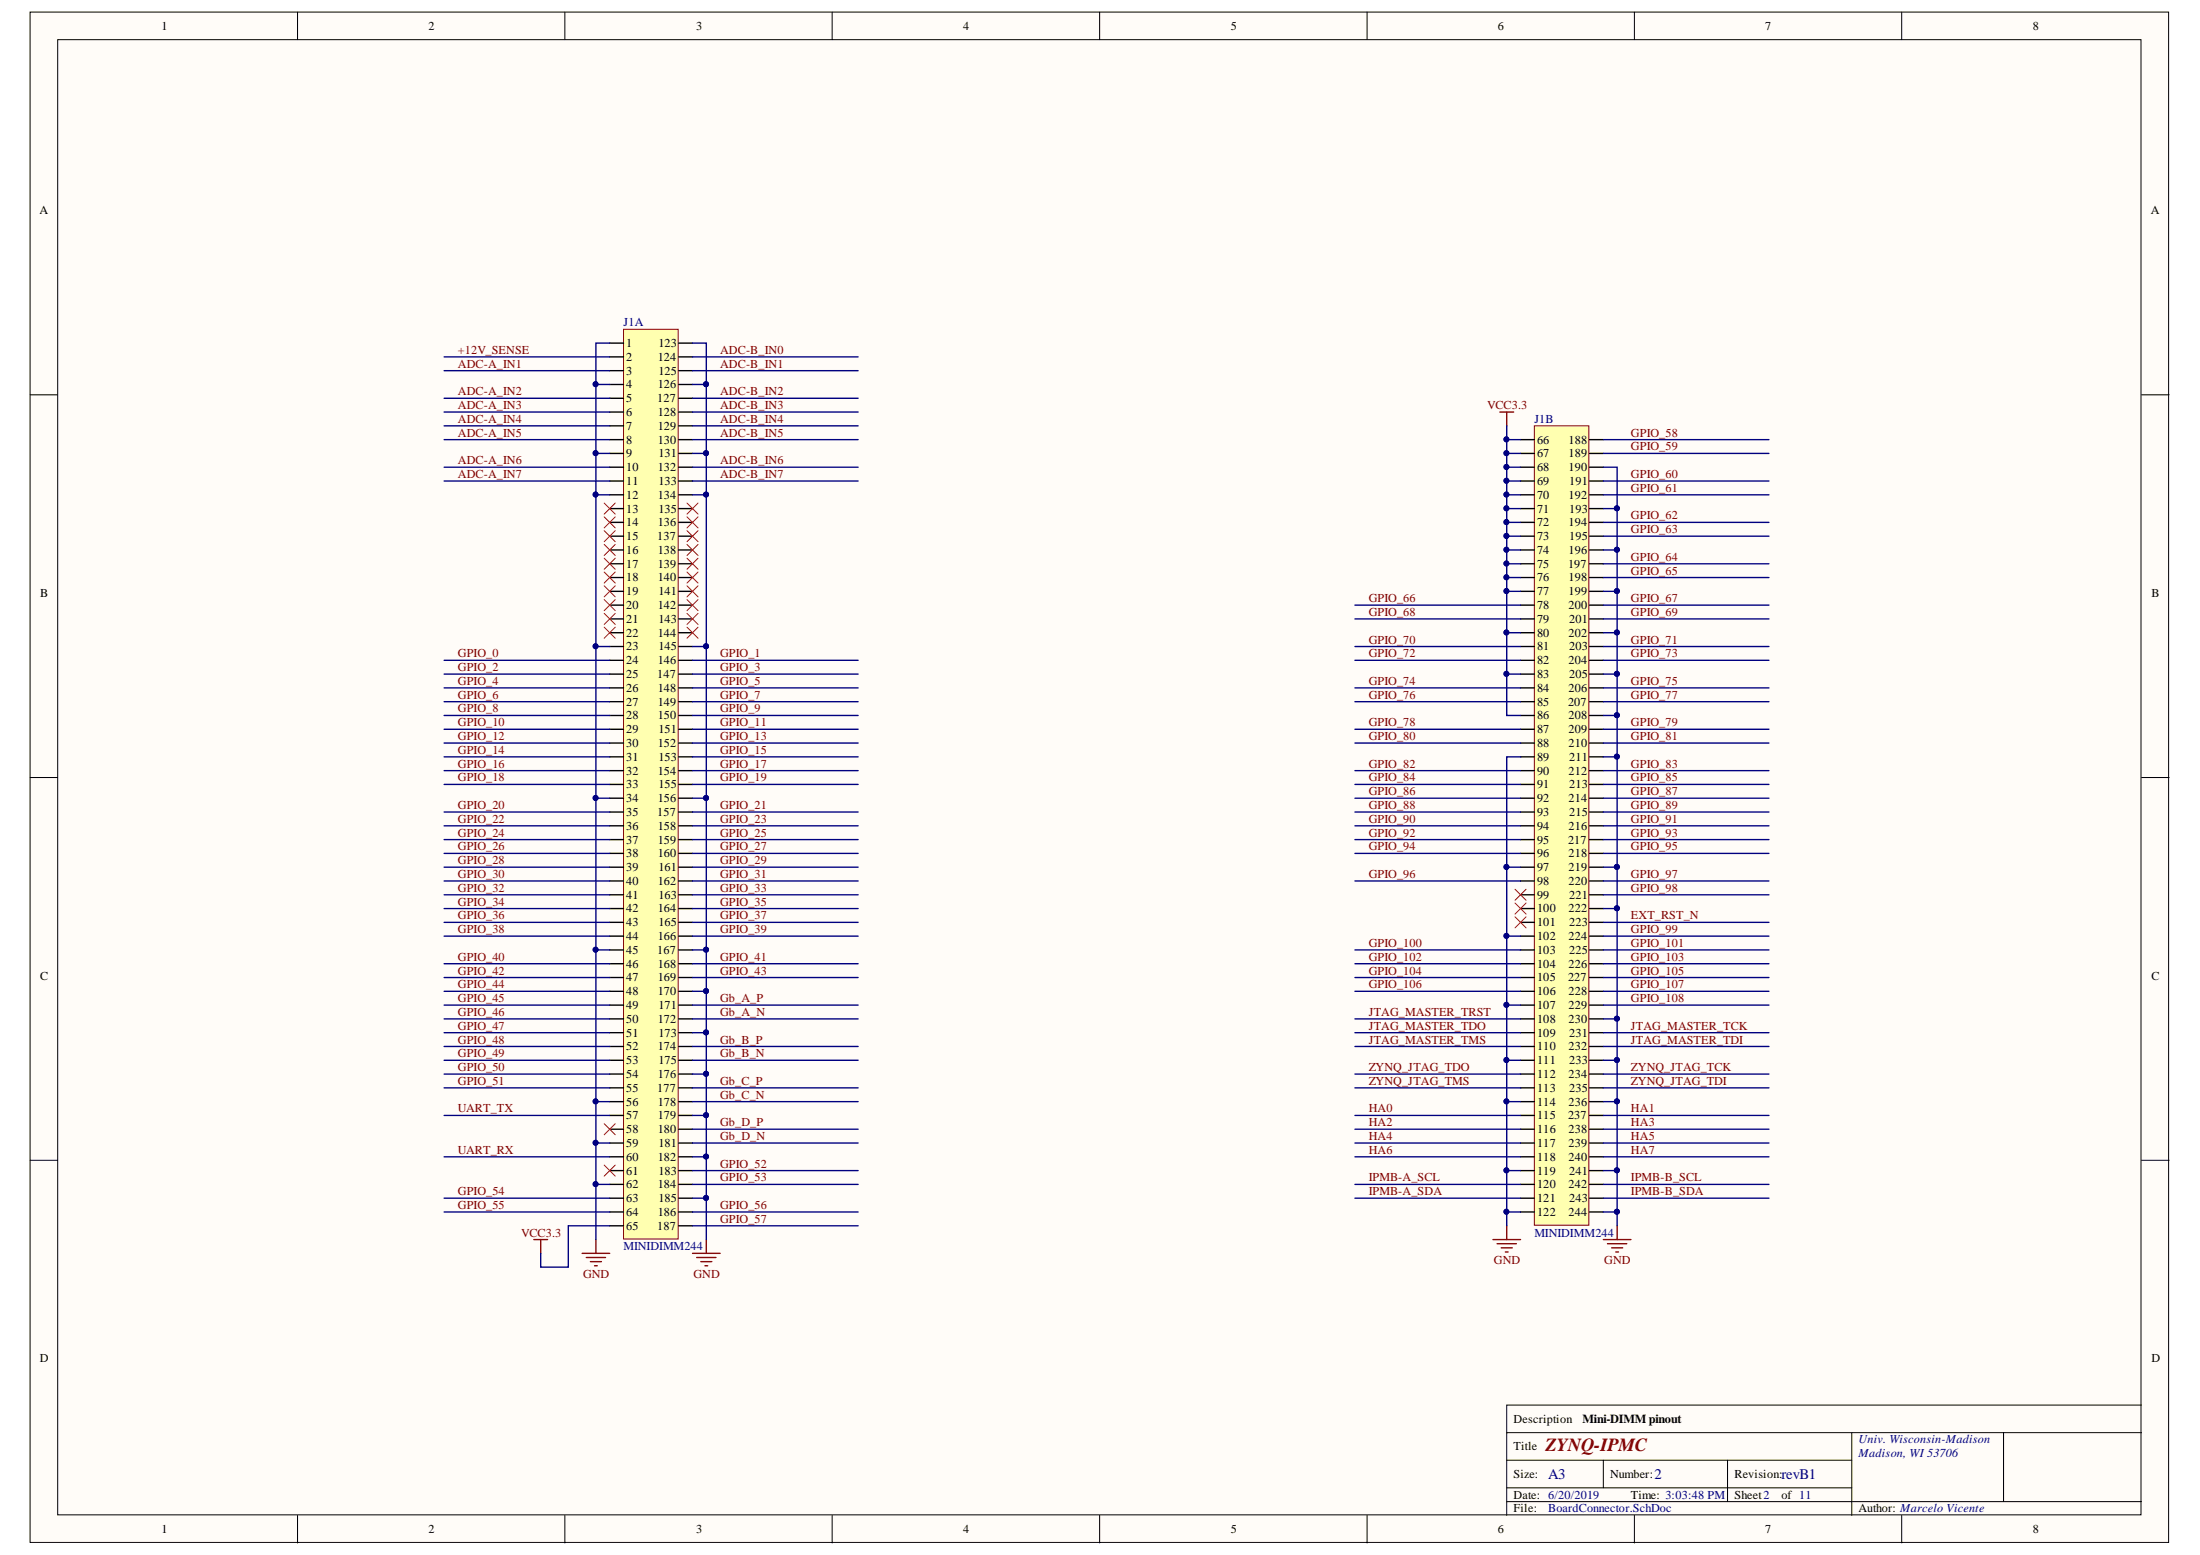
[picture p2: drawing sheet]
<svg xmlns="http://www.w3.org/2000/svg" width="297mm" height="210mm" viewBox="0 0 297 210" stroke-linecap="round" stroke-linejoin="round" font-family="sans-serif">
<g fill="#fffcf8" stroke="#000" stroke-width=".14">
<path d="M4.1 1.6h288.7v206.6h-288.7z"/>
<path d="M7.8 5.4h281.3v199.1h-281.3z"/>
</g>
<g fill="none" stroke="#000" stroke-width=".14">
<path d="M40.2 1.6v3.8M76.3 1.6v3.8M112.4 1.6v3.8M148.5 1.6v3.8M184.6 1.6v3.8M220.7 1.6v3.8M256.8 1.6v3.8M4.1 53.3h3.7M289.1 53.3h3.8M4.1 105h3.7M289.1 105h3.8M4.1 156.6h3.7"/>
<path d="M289.1 156.6h3.8M203.4 197.1h46.6M216.5 197.1v3.7M233.2 197.1v5.6M250 193.4v11.2M270.5 193.4h-67.1v11.2M289.1 193.4h-18.6v9.3M289.1 189.7h-85.7v3.7M40.2 204.6v3.7M76.3 204.6v3.7M112.4 204.6v3.7M148.5 204.6v3.7"/>
<path d="M184.6 204.6v3.7M203.4 202.7h85.7M203.4 200.8h46.6M220.7 204.6v3.7M256.8 204.6v3.7"/>
</g>
<path d="M84.2 44.5h7.4v122.7h-7.4z" fill="#ffffb0" stroke="#800000" stroke-width=".14"/>
<g fill="none" stroke="#000" stroke-width=".19">
<path d="M82.3 46.3h1.9M82.3 48.2h1.9M82.3 50h1.9M82.3 51.9h1.9M82.3 53.8h1.9M82.3 55.6h1.9M82.3 57.5h1.9M82.3 59.3h1.9M91.6 46.3h1.9M91.6 48.2h1.9M91.6 50h1.9M91.6 51.9h1.9"/>
<path d="M91.6 53.8h1.9M91.6 55.6h1.9M91.6 57.5h1.9M91.6 59.3h1.9M82.3 61.2h1.9M82.3 63.1h1.9M82.3 64.9h1.9M82.3 66.8h1.9M82.3 68.7h1.9M82.3 70.5h1.9M82.3 72.4h1.9M82.3 74.2h1.9"/>
<path d="M82.3 76.1h1.9M82.3 78h1.9M82.3 79.8h1.9M91.6 61.2h1.9M91.6 63.1h1.9M91.6 64.9h1.9M91.6 66.8h1.9M91.6 68.7h1.9M91.6 70.5h1.9M91.6 72.4h1.9M91.6 74.2h1.9M91.6 76.1h1.9"/>
<path d="M91.6 78h1.9M91.6 79.8h1.9M82.3 81.7h1.9M82.3 83.5h1.9M82.3 85.4h1.9M82.3 87.3h1.9M82.3 89.1h1.9M82.3 91h1.9M82.3 92.9h1.9M82.3 94.7h1.9M82.3 96.6h1.9M82.3 98.4h1.9"/>
<path d="M91.6 81.7h1.9M91.6 83.5h1.9M91.6 85.4h1.9M91.6 87.3h1.9M91.6 89.1h1.9M91.6 91h1.9M91.6 92.9h1.9M91.6 94.7h1.9M91.6 96.6h1.9M91.6 98.4h1.9M82.3 100.3h1.9M82.3 102.2h1.9"/>
<path d="M82.3 104h1.9M82.3 105.9h1.9M82.3 107.7h1.9M82.3 109.6h1.9M82.3 111.5h1.9M82.3 113.3h1.9M82.3 115.2h1.9M82.3 117.1h1.9M82.3 118.9h1.9M91.6 100.3h1.9M91.6 102.2h1.9M91.6 104h1.9"/>
<path d="M91.6 105.9h1.9M91.6 107.7h1.9M91.6 109.6h1.9M91.6 111.5h1.9M91.6 113.3h1.9M91.6 115.2h1.9M91.6 117.1h1.9M91.6 118.9h1.9M82.3 120.8h1.9M82.3 122.6h1.9M82.3 124.5h1.9M82.3 126.4h1.9"/>
<path d="M82.3 128.2h1.9M82.3 130.1h1.9M82.3 132h1.9M82.3 133.8h1.9M82.3 135.7h1.9M82.3 137.5h1.9M82.3 139.4h1.9M91.6 120.8h1.9M91.6 122.6h1.9M91.6 124.5h1.9M91.6 126.4h1.9M91.6 128.2h1.9"/>
<path d="M91.6 130.1h1.9M91.6 132h1.9M91.6 133.8h1.9M91.6 135.7h1.9M91.6 137.5h1.9M91.6 139.4h1.9M82.3 141.3h1.9M82.3 143.1h1.9M82.3 145h1.9M82.3 146.8h1.9M82.3 148.7h1.9M82.3 150.6h1.9"/>
<path d="M82.3 152.4h1.9M82.3 154.3h1.9M82.3 156.2h1.9M82.3 158h1.9M82.3 159.9h1.9M91.6 141.3h1.9M91.6 143.1h1.9M91.6 145h1.9M91.6 146.8h1.9M91.6 148.7h1.9M91.6 150.6h1.9M91.6 152.4h1.9"/>
<path d="M91.6 154.3h1.9M91.6 156.2h1.9M91.6 158h1.9M91.6 159.9h1.9M82.3 161.7h1.9M82.3 163.6h1.9M82.3 165.5h1.9M91.6 161.7h1.9M91.6 163.6h1.9M91.6 165.5h1.9"/>
</g>
<path d="M207.2 57.5h7.3v107.9h-7.3z" fill="#ffffb0" stroke="#800000" stroke-width=".14"/>
<g fill="none" stroke="#000" stroke-width=".19">
<path d="M205.3 59.3h1.9M214.6 59.3h1.9M205.3 61.2h1.9M205.3 63.1h1.9M205.3 64.9h1.9M205.3 66.8h1.9M205.3 68.7h1.9M205.3 70.5h1.9M205.3 72.4h1.9M205.3 74.2h1.9M205.3 76.1h1.9M205.3 78h1.9"/>
<path d="M205.3 79.8h1.9M214.6 61.2h1.9M214.6 63.1h1.9M214.6 64.9h1.9M214.6 66.8h1.9M214.6 68.7h1.9M214.6 70.5h1.9M214.6 72.4h1.9M214.6 74.2h1.9M214.6 76.1h1.9M214.6 78h1.9M214.6 79.8h1.9"/>
<path d="M205.3 81.7h1.9M205.3 83.5h1.9M205.3 85.4h1.9M205.3 87.3h1.9M205.3 89.1h1.9M205.3 91h1.9M205.3 92.9h1.9M205.3 94.7h1.9M205.3 96.6h1.9M205.3 98.4h1.9M214.6 81.7h1.9M214.6 83.5h1.9"/>
<path d="M214.6 85.4h1.9M214.6 87.3h1.9M214.6 89.1h1.9M214.6 91h1.9M214.6 92.9h1.9M214.6 94.7h1.9M214.6 96.6h1.9M214.6 98.4h1.9M205.3 100.3h1.9M205.3 102.2h1.9M205.3 104h1.9M205.3 105.9h1.9"/>
<path d="M205.3 107.7h1.9M205.3 109.6h1.9M205.3 111.5h1.9M205.3 113.3h1.9M205.3 115.2h1.9M205.3 117.1h1.9M205.3 118.9h1.9M214.6 100.3h1.9M214.6 102.2h1.9M214.6 104h1.9M214.6 105.9h1.9M214.6 107.7h1.9"/>
<path d="M214.6 109.6h1.9M214.6 111.5h1.9M214.6 113.3h1.9M214.6 115.2h1.9M214.6 117.1h1.9M214.6 118.9h1.9M205.3 120.8h1.9M205.3 122.6h1.9M205.3 124.5h1.9M205.3 126.4h1.9M205.3 128.2h1.9M205.3 130.1h1.9"/>
<path d="M205.3 132h1.9M205.3 133.8h1.9M205.3 135.7h1.9M205.3 137.5h1.9M205.3 139.4h1.9M214.6 120.8h1.9M214.6 122.6h1.9M214.6 124.5h1.9M214.6 126.4h1.9M214.6 128.2h1.9M214.6 130.1h1.9M214.6 132h1.9"/>
<path d="M214.6 133.8h1.9M214.6 135.7h1.9M214.6 137.5h1.9M214.6 139.4h1.9M205.3 141.3h1.9M205.3 143.1h1.9M205.3 145h1.9M205.3 146.8h1.9M205.3 148.7h1.9M205.3 150.6h1.9M205.3 152.4h1.9M205.3 154.3h1.9"/>
<path d="M205.3 156.2h1.9M205.3 158h1.9M205.3 159.9h1.9M214.6 141.3h1.9M214.6 143.1h1.9M214.6 145h1.9M214.6 146.8h1.9M214.6 148.7h1.9M214.6 150.6h1.9M214.6 152.4h1.9M214.6 154.3h1.9M214.6 156.2h1.9"/>
<path d="M214.6 158h1.9M214.6 159.9h1.9M205.3 161.7h1.9M205.3 163.6h1.9M214.6 161.7h1.9M214.6 163.6h1.9"/>
</g>
<g fill="none" stroke="#800000" stroke-width=".19">
<path d="M202.5 55.6h1.9M203.4 55.6v1.9M72.1 167.3h1.8M73 167.3v1.9M78.6 169.2h3.7M79.2 169.7h2.6M79.7 170.3h1.5M80.3 170.9h.3M80.5 167.3v1.9M93.5 169.2h3.7M94.1 169.7h2.6M94.6 170.3h1.5"/>
<path d="M95.2 170.9h.4M95.4 167.3v1.9M201.6 167.3h3.7M202.1 167.9h2.6M202.7 168.4h1.5M203.2 169h.4M203.4 165.5v1.8M216.5 167.3h3.7M217 167.9h2.6M217.6 168.4h1.5M218.2 169h.3M218.3 165.5v1.8"/>
</g>
<g fill="none" stroke="#f00" stroke-width=".14">
<path d="M81.6 79.1l1.5 1.5M81.6 77.2l1.5 1.5M81.6 75.4l1.5 1.4M81.6 73.5l1.5 1.5M81.6 71.6l1.5 1.5M81.6 69.8l1.5 1.5M81.6 67.9l1.5 1.5M83.1 79.1l-1.5 1.5M83.1 77.2l-1.5 1.5M83.1 75.4l-1.5 1.4M83.1 73.5l-1.5 1.5M83.1 71.6l-1.5 1.5"/>
<path d="M83.1 69.8l-1.5 1.5M83.1 67.9l-1.5 1.5M92.8 67.9l1.4 1.5M92.8 69.8l1.4 1.5M92.8 71.6l1.4 1.5M92.8 73.5l1.4 1.5M92.8 75.4l1.4 1.4M92.8 77.2l1.4 1.5M92.8 79.1l1.4 1.5M94.2 73.5l-1.4 1.5M94.2 71.6l-1.4 1.5M94.2 69.8l-1.4 1.5"/>
<path d="M94.2 67.9l-1.4 1.5M94.2 75.4l-1.4 1.4M94.2 77.2l-1.4 1.5M94.2 79.1l-1.4 1.5M81.6 84.7l1.5 1.5M81.6 82.8l1.5 1.5M81.6 80.9l1.5 1.5M83.1 84.7l-1.5 1.5M83.1 82.8l-1.5 1.5M83.1 80.9l-1.5 1.5M92.8 80.9l1.4 1.5M92.8 82.8l1.4 1.5"/>
<path d="M92.8 84.7l1.4 1.5M94.2 80.9l-1.4 1.5M94.2 82.8l-1.4 1.5M94.2 84.7l-1.4 1.5M204.6 123.8l1.4 1.4M204.6 121.9l1.4 1.5M204.6 120l1.4 1.5M206 123.8l-1.4 1.4M206 121.9l-1.4 1.5M206 120l-1.4 1.5M81.6 157.3l1.5 1.5M81.6 151.7l1.5 1.5"/>
<path d="M83.1 157.3l-1.5 1.5M83.1 151.7l-1.5 1.5"/>
</g>
<g fill="none" stroke="#000080" stroke-width=".19">
<path d="M60 59.3h22.3M60 48.2h22.3M60 50h22.3M60 53.8h22.3M60 55.6h22.3M60 57.5h22.3M80.5 51.9h1.8M82.3 46.3h-1.8v121M93.5 46.3h1.9v121M93.5 59.3h22.4M93.5 48.2h22.4M93.5 50h22.4"/>
<path d="M93.5 53.8h22.4M93.5 55.6h22.4M93.5 57.5h22.4M93.5 51.9h1.9M203.4 57.5v22.3h1.9M203.4 59.3h1.9M216.5 59.3h22.3M60 64.9h22.3M60 63.1h22.3M80.5 66.8h1.8M80.5 61.2h1.8M93.5 66.8h1.9"/>
<path d="M93.5 64.9h22.4M93.5 61.2h1.9M93.5 63.1h22.4M203.4 79.8v5.6h1.9M203.4 66.8h1.9M203.4 68.7h1.9M203.4 74.2h1.9M203.4 78h1.9M203.4 76.1h1.9M203.4 72.4h1.9M203.4 70.5h1.9M203.4 64.9h1.9"/>
<path d="M203.4 61.2h1.9M203.4 63.1h1.9M216.5 63.1h1.8v102.4M216.5 66.8h22.3M216.5 68.7h1.8M216.5 74.2h1.8M216.5 79.8h1.8M216.5 78h22.3M216.5 76.1h22.3M216.5 72.4h22.3M216.5 70.5h22.3M216.5 64.9h22.3"/>
<path d="M216.5 61.2h22.3M60 91h22.3M60 96.6h22.3M60 98.4h22.3M60 94.7h22.3M60 92.9h22.3M60 89.1h22.3M80.5 87.3h1.8M93.5 87.3h1.9M93.5 91h22.4M93.5 96.6h22.4M93.5 98.4h22.4"/>
<path d="M93.5 94.7h22.4M93.5 92.9h22.4M93.5 89.1h22.4M182.9 87.3h22.4M182.9 98.4h22.4M182.9 94.7h22.4M182.9 92.9h22.4M182.9 89.1h22.4M182.9 83.5h22.4M182.9 81.7h22.4M203.4 85.4v5.6h1.9M203.4 91v5.6h1.9"/>
<path d="M216.5 87.3h22.3M216.5 85.4h1.8M216.5 91h1.8M216.5 96.6h1.8M216.5 98.4h22.3M216.5 94.7h22.3M216.5 92.9h22.3M216.5 89.1h22.3M216.5 83.5h22.3M216.5 81.7h22.3M60 117.1h22.3M60 102.2h22.3"/>
<path d="M60 118.9h22.3M60 115.2h22.3M60 113.3h22.3M60 111.5h22.3M60 109.6h22.3M60 105.9h22.3M60 104h22.3M60 100.3h22.3M80.5 107.7h1.8M93.5 107.7h1.9M93.5 117.1h22.4M93.5 102.2h22.4"/>
<path d="M93.5 118.9h22.4M93.5 115.2h22.4M93.5 113.3h22.4M93.5 111.5h22.4M93.5 109.6h22.4M93.5 105.9h22.4M93.5 104h22.4M93.5 100.3h22.4M182.9 107.7h22.4M182.9 118.9h22.4M182.9 115.2h22.4M182.9 113.3h22.4"/>
<path d="M182.9 111.5h22.4M182.9 109.6h22.4M182.9 105.9h22.4M182.9 104h22.4M182.9 100.3h22.4M203.4 117.1h1.9M205.3 102.2h-1.9v63.3M216.5 107.7h22.3M216.5 117.1h1.8M216.5 102.2h1.8M216.5 118.9h22.3M216.5 115.2h22.3"/>
<path d="M216.5 113.3h22.3M216.5 111.5h22.3M216.5 109.6h22.3M216.5 105.9h22.3M216.5 104h22.3M216.5 100.3h22.3M60 126.4h22.3M60 135.7h22.3M60 133.8h22.3M60 139.4h22.3M60 122.6h22.3M60 137.5h22.3"/>
<path d="M60 132h22.3M60 130.1h22.3M60 124.5h22.3M60 120.8h22.3M80.5 128.2h1.8M93.5 128.2h1.9M93.5 126.4h22.4M93.5 135.7h22.4M93.5 133.8h1.9M93.5 139.4h1.9M93.5 122.6h22.4M93.5 137.5h22.4"/>
<path d="M93.5 132h22.4M93.5 130.1h22.4M93.5 124.5h22.4M93.5 120.8h22.4M182.9 128.2h22.4M182.9 133.8h22.4M182.9 139.4h22.4M182.9 137.5h22.4M182.9 132h22.4M182.9 130.1h22.4M203.4 126.4h1.9M203.4 135.7h1.9"/>
<path d="M216.5 128.2h22.3M216.5 126.4h22.3M216.5 135.7h22.3M216.5 133.8h22.3M216.5 139.4h22.3M216.5 122.6h1.8M216.5 137.5h1.8M216.5 132h22.3M216.5 130.1h22.3M216.5 124.5h22.3M216.5 120.8h22.3M60 143.1h22.3"/>
<path d="M60 145h22.3M60 150.6h22.3M60 156.2h22.3M60 146.8h22.3M60 141.3h22.3M80.5 148.7h1.8M80.5 154.3h1.8M80.5 159.9h1.8M93.5 148.7h22.4M93.5 154.3h22.4M93.5 159.9h22.4M93.5 143.1h22.4"/>
<path d="M93.5 158h22.4M93.5 145h1.9M93.5 150.6h1.9M93.5 156.2h1.9M93.5 152.4h22.4M93.5 146.8h22.4M93.5 141.3h22.4M182.9 154.3h22.4M182.9 159.9h22.4M182.9 145h22.4M182.9 150.6h22.4M182.9 156.2h22.4"/>
<path d="M182.9 152.4h22.4M182.9 146.8h22.4M182.9 141.3h22.4M203.4 148.7h1.9M203.4 143.1h1.9M203.4 158h1.9M216.5 148.7h1.8M216.5 154.3h22.3M216.5 159.9h22.3M216.5 143.1h1.8M216.5 158h1.8M216.5 145h22.3"/>
<path d="M216.5 150.6h22.3M216.5 156.2h22.3M216.5 152.4h22.3M216.5 146.8h22.3M216.5 141.3h22.3M60 163.6h22.3M60 161.7h22.3M82.3 165.5h-5.6v5.5h-3.7v-1.8M93.5 163.6h22.4M93.5 161.7h1.9M93.5 165.5h22.4M182.9 161.7h22.4"/>
<path d="M203.4 163.6h1.9M216.5 163.6h1.8M216.5 161.7h22.3"/>
</g>
<g fill="#000080" stroke="#000080" stroke-width=".14">
<circle cx="80.4" cy="66.8" r=".33"/>
<circle cx="80.4" cy="87.2" r=".33"/>
<circle cx="80.4" cy="107.7" r=".33"/>
<circle cx="80.4" cy="128.2" r=".33"/>
<circle cx="80.4" cy="148.7" r=".33"/>
<circle cx="80.4" cy="154.3" r=".33"/>
<circle cx="80.4" cy="159.8" r=".33"/>
<circle cx="203.4" cy="117" r=".33"/>
<circle cx="203.4" cy="126.3" r=".33"/>
<circle cx="203.4" cy="135.6" r=".33"/>
<circle cx="203.4" cy="143.1" r=".33"/>
<circle cx="203.4" cy="148.7" r=".33"/>
<circle cx="203.4" cy="158" r=".33"/>
<circle cx="203.4" cy="163.6" r=".33"/>
<circle cx="95.3" cy="66.8" r=".34"/>
<circle cx="95.3" cy="87.2" r=".34"/>
<circle cx="95.3" cy="107.7" r=".34"/>
<circle cx="95.3" cy="128.2" r=".34"/>
<circle cx="95.3" cy="133.8" r=".34"/>
<circle cx="95.3" cy="139.4" r=".34"/>
<circle cx="95.3" cy="144.9" r=".34"/>
<circle cx="95.3" cy="150.5" r=".34"/>
<circle cx="95.3" cy="156.1" r=".34"/>
<circle cx="95.3" cy="161.7" r=".34"/>
<circle cx="218.3" cy="68.6" r=".34"/>
<circle cx="218.3" cy="74.2" r=".34"/>
<circle cx="218.3" cy="79.8" r=".34"/>
<circle cx="218.3" cy="85.4" r=".34"/>
<circle cx="218.3" cy="91" r=".34"/>
<circle cx="218.3" cy="96.5" r=".34"/>
<circle cx="218.3" cy="102.1" r=".34"/>
<circle cx="218.3" cy="117" r=".34"/>
<circle cx="218.3" cy="122.6" r=".34"/>
<circle cx="218.3" cy="137.5" r=".34"/>
<circle cx="218.3" cy="143.1" r=".34"/>
<circle cx="218.3" cy="148.7" r=".34"/>
<circle cx="218.3" cy="158" r=".34"/>
<circle cx="218.3" cy="163.6" r=".34"/>
<circle cx="203.4" cy="79.8" r=".33"/>
<circle cx="203.4" cy="85.4" r=".33"/>
<circle cx="203.4" cy="91" r=".33"/>
<circle cx="203.4" cy="77.9" r=".33"/>
<circle cx="203.4" cy="76.1" r=".33"/>
<circle cx="203.4" cy="74.2" r=".33"/>
<circle cx="203.4" cy="72.3" r=".33"/>
<circle cx="203.4" cy="70.5" r=".33"/>
<circle cx="203.4" cy="68.6" r=".33"/>
<circle cx="203.4" cy="66.8" r=".33"/>
<circle cx="203.4" cy="64.9" r=".33"/>
<circle cx="203.4" cy="63" r=".33"/>
<circle cx="203.4" cy="61.2" r=".33"/>
<circle cx="203.4" cy="59.3" r=".33"/>
<circle cx="95.3" cy="51.9" r=".34"/>
<circle cx="95.3" cy="61.2" r=".34"/>
<circle cx="80.4" cy="61.2" r=".33"/>
<circle cx="80.4" cy="51.9" r=".33"/>
</g>
<text font-size="2.5" fill="#800000" x="208.7" y="195.8">ZYNQ-IPMC</text>
<g font-size="2" fill="#000080">
<text x="209" y="199.7">A3</text>
<text x="223.4" y="199.7">2</text>
<text x="240.5" y="199.7">revB1</text>
</g>
<text font-size="1.7" x="213.7" y="192.1">Mini-DIMM pinout</text>
<g font-size="1.6">
<text x="21.8" y="4">1</text>
<text x="57.8" y="4">2</text>
<text x="94" y="4">3</text>
<text x="130" y="4">4</text>
<text x="166.2" y="4">5</text>
<text x="202.2" y="4">6</text>
<text x="238.3" y="4">7</text>
<text x="274.4" y="4">8</text>
<text x="5.3" y="28.9">A</text>
<text x="290.4" y="28.9">A</text>
<text x="84.6" y="46.8">1</text>
<text x="88.9" y="46.8">123</text>
<text x="84.6" y="48.7">2</text>
<text x="84.6" y="50.6">3</text>
<text x="84.6" y="52.4">4</text>
<text x="88.8" y="48.7">124</text>
<text x="88.8" y="52.4">126</text>
<text x="88.9" y="50.6">125</text>
<text x="84.6" y="54.3">5</text>
<text x="84.6" y="56.2">6</text>
<text x="84.6" y="58">7</text>
<text x="84.6" y="59.9">8</text>
<text x="88.7" y="54.3">127</text>
<text x="88.8" y="56.2">128</text>
<text x="88.8" y="58">129</text>
<text x="88.8" y="59.9">130</text>
<text x="207.5" y="59.9">66</text>
<text x="211.8" y="59.9">188</text>
<text x="84.6" y="61.7">9</text>
<text x="84.6" y="63.6">10</text>
<text x="84.6" y="65.5">11</text>
<text x="88.8" y="63.6">132</text>
<text x="88.9" y="61.7">131</text>
<text x="88.9" y="65.5">133</text>
<text x="207.5" y="61.7">67</text>
<text x="207.5" y="63.6">68</text>
<text x="207.5" y="65.5">69</text>
<text x="211.8" y="61.7">189</text>
<text x="211.8" y="63.6">190</text>
<text x="211.9" y="65.5">191</text>
<text x="84.6" y="67.3">12</text>
<text x="84.6" y="69.2">13</text>
<text x="84.6" y="71">14</text>
<text x="88.8" y="67.3">134</text>
<text x="88.8" y="71">136</text>
<text x="88.9" y="69.2">135</text>
<text x="207.5" y="67.3">70</text>
<text x="207.5" y="69.2">71</text>
<text x="207.5" y="71">72</text>
<text x="211.8" y="67.3">192</text>
<text x="211.8" y="71">194</text>
<text x="211.9" y="69.2">193</text>
<text x="84.6" y="72.9">15</text>
<text x="84.6" y="74.8">16</text>
<text x="84.6" y="76.6">17</text>
<text x="88.7" y="72.9">137</text>
<text x="88.8" y="74.8">138</text>
<text x="88.8" y="76.6">139</text>
<text x="207.5" y="72.9">73</text>
<text x="207.5" y="74.8">74</text>
<text x="207.5" y="76.6">75</text>
<text x="211.7" y="76.6">197</text>
<text x="211.8" y="74.8">196</text>
<text x="211.9" y="72.9">195</text>
<text x="5.4" y="80.6">B</text>
<text x="84.6" y="78.5">18</text>
<text x="84.6" y="80.4">19</text>
<text x="84.6" y="82.2">20</text>
<text x="88.8" y="78.5">140</text>
<text x="88.8" y="82.2">142</text>
<text x="88.9" y="80.4">141</text>
<text x="207.5" y="78.5">76</text>
<text x="207.5" y="80.4">77</text>
<text x="207.5" y="82.2">78</text>
<text x="211.8" y="78.5">198</text>
<text x="211.8" y="80.4">199</text>
<text x="211.8" y="82.2">200</text>
<text x="290.5" y="80.6">B</text>
<text x="84.6" y="84.1">21</text>
<text x="84.6" y="85.9">22</text>
<text x="84.6" y="87.8">23</text>
<text x="84.6" y="89.7">24</text>
<text x="88.8" y="85.9">144</text>
<text x="88.8" y="89.7">146</text>
<text x="88.9" y="84.1">143</text>
<text x="88.9" y="87.8">145</text>
<text x="207.5" y="84.1">79</text>
<text x="207.5" y="85.9">80</text>
<text x="207.5" y="87.8">81</text>
<text x="207.5" y="89.7">82</text>
<text x="211.8" y="85.9">202</text>
<text x="211.8" y="89.7">204</text>
<text x="211.9" y="84.1">201</text>
<text x="211.9" y="87.8">203</text>
<text x="84.6" y="91.5">25</text>
<text x="84.6" y="93.4">26</text>
<text x="84.6" y="95.2">27</text>
<text x="88.7" y="91.5">147</text>
<text x="88.8" y="93.4">148</text>
<text x="88.8" y="95.2">149</text>
<text x="207.5" y="91.5">83</text>
<text x="207.5" y="93.4">84</text>
<text x="207.5" y="95.2">85</text>
<text x="211.7" y="95.2">207</text>
<text x="211.8" y="93.4">206</text>
<text x="211.9" y="91.5">205</text>
<text x="84.6" y="97.1">28</text>
<text x="84.6" y="99">29</text>
<text x="84.6" y="100.8">30</text>
<text x="88.8" y="97.1">150</text>
<text x="88.8" y="100.8">152</text>
<text x="88.9" y="99">151</text>
<text x="207.5" y="97.1">86</text>
<text x="207.5" y="99">87</text>
<text x="207.5" y="100.8">88</text>
<text x="211.8" y="97.1">208</text>
<text x="211.8" y="99">209</text>
<text x="211.8" y="100.8">210</text>
<text x="84.6" y="102.7">31</text>
<text x="84.6" y="104.6">32</text>
<text x="84.6" y="106.4">33</text>
<text x="88.8" y="104.6">154</text>
<text x="88.9" y="102.7">153</text>
<text x="88.9" y="106.4">155</text>
<text x="207.5" y="102.7">89</text>
<text x="207.5" y="104.6">90</text>
<text x="207.5" y="106.4">91</text>
<text x="211.8" y="104.6">212</text>
<text x="211.9" y="102.7">211</text>
<text x="211.9" y="106.4">213</text>
<text x="84.6" y="108.3">34</text>
<text x="84.6" y="110.1">35</text>
<text x="84.6" y="112">36</text>
<text x="84.6" y="113.9">37</text>
<text x="88.7" y="110.1">157</text>
<text x="88.8" y="108.3">156</text>
<text x="88.8" y="112">158</text>
<text x="88.8" y="113.9">159</text>
<text x="207.5" y="108.3">92</text>
<text x="207.5" y="110.1">93</text>
<text x="207.5" y="112">94</text>
<text x="207.5" y="113.9">95</text>
<text x="211.7" y="113.9">217</text>
<text x="211.8" y="108.3">214</text>
<text x="211.8" y="112">216</text>
<text x="211.9" y="110.1">215</text>
<text x="84.6" y="115.7">38</text>
<text x="84.6" y="117.6">39</text>
<text x="84.6" y="119.4">40</text>
<text x="88.8" y="115.7">160</text>
<text x="88.8" y="119.4">162</text>
<text x="88.9" y="117.6">161</text>
<text x="207.5" y="115.7">96</text>
<text x="207.5" y="117.6">97</text>
<text x="207.5" y="119.4">98</text>
<text x="211.8" y="115.7">218</text>
<text x="211.8" y="117.6">219</text>
<text x="211.8" y="119.4">220</text>
<text x="84.6" y="121.3">41</text>
<text x="84.6" y="123.2">42</text>
<text x="84.6" y="125">43</text>
<text x="88.8" y="123.2">164</text>
<text x="88.9" y="121.3">163</text>
<text x="88.9" y="125">165</text>
<text x="207.5" y="121.3">99</text>
<text x="207.5" y="123.2">100</text>
<text x="207.5" y="125">101</text>
<text x="211.8" y="123.2">222</text>
<text x="211.9" y="121.3">221</text>
<text x="211.9" y="125">223</text>
<text x="84.6" y="126.9">44</text>
<text x="84.6" y="128.8">45</text>
<text x="84.6" y="130.6">46</text>
<text x="88.7" y="128.8">167</text>
<text x="88.8" y="126.9">166</text>
<text x="88.8" y="130.6">168</text>
<text x="207.5" y="126.9">102</text>
<text x="207.5" y="128.8">103</text>
<text x="207.5" y="130.6">104</text>
<text x="211.8" y="126.9">224</text>
<text x="211.8" y="130.6">226</text>
<text x="211.9" y="128.8">225</text>
<text x="5.4" y="132.3">C</text>
<text x="84.6" y="132.5">47</text>
<text x="84.6" y="134.3">48</text>
<text x="84.6" y="136.2">49</text>
<text x="88.8" y="132.5">169</text>
<text x="88.8" y="134.3">170</text>
<text x="88.9" y="136.2">171</text>
<text x="207.5" y="132.5">105</text>
<text x="207.5" y="134.3">106</text>
<text x="207.5" y="136.2">107</text>
<text x="211.7" y="132.5">227</text>
<text x="211.8" y="134.3">228</text>
<text x="211.8" y="136.2">229</text>
<text x="290.5" y="132.3">C</text>
<text x="84.6" y="138.1">50</text>
<text x="84.6" y="139.9">51</text>
<text x="84.6" y="141.8">52</text>
<text x="84.6" y="143.7">53</text>
<text x="88.8" y="138.1">172</text>
<text x="88.8" y="141.8">174</text>
<text x="88.9" y="139.9">173</text>
<text x="88.9" y="143.7">175</text>
<text x="207.5" y="138.1">108</text>
<text x="207.5" y="139.9">109</text>
<text x="207.5" y="141.8">110</text>
<text x="207.5" y="143.7">111</text>
<text x="211.8" y="138.1">230</text>
<text x="211.8" y="141.8">232</text>
<text x="211.9" y="139.9">231</text>
<text x="211.9" y="143.7">233</text>
<text x="84.6" y="145.5">54</text>
<text x="84.6" y="147.4">55</text>
<text x="84.6" y="149.2">56</text>
<text x="88.7" y="147.4">177</text>
<text x="88.8" y="145.5">176</text>
<text x="88.8" y="149.2">178</text>
<text x="207.5" y="145.5">112</text>
<text x="207.5" y="147.4">113</text>
<text x="207.5" y="149.2">114</text>
<text x="211.8" y="145.5">234</text>
<text x="211.8" y="149.2">236</text>
<text x="211.9" y="147.4">235</text>
<text x="84.6" y="151.1">57</text>
<text x="84.6" y="153">58</text>
<text x="84.6" y="154.8">59</text>
<text x="88.8" y="151.1">179</text>
<text x="88.8" y="153">180</text>
<text x="88.9" y="154.8">181</text>
<text x="207.5" y="151.1">115</text>
<text x="207.5" y="153">116</text>
<text x="207.5" y="154.8">117</text>
<text x="211.7" y="151.1">237</text>
<text x="211.8" y="153">238</text>
<text x="211.8" y="154.8">239</text>
<text x="84.6" y="156.7">60</text>
<text x="84.6" y="158.5">61</text>
<text x="84.6" y="160.4">62</text>
<text x="88.8" y="156.7">182</text>
<text x="88.8" y="160.4">184</text>
<text x="88.9" y="158.5">183</text>
<text x="207.5" y="156.7">118</text>
<text x="207.5" y="158.5">119</text>
<text x="207.5" y="160.4">120</text>
<text x="211.8" y="156.7">240</text>
<text x="211.8" y="160.4">242</text>
<text x="211.9" y="158.5">241</text>
<text x="84.6" y="162.3">63</text>
<text x="84.6" y="164.1">64</text>
<text x="84.6" y="166">65</text>
<text x="88.7" y="166">187</text>
<text x="88.8" y="164.1">186</text>
<text x="88.9" y="162.3">185</text>
<text x="207.5" y="162.3">121</text>
<text x="207.5" y="164.1">122</text>
<text x="211.8" y="164.1">244</text>
<text x="211.9" y="162.3">243</text>
<text x="5.4" y="183.9">D</text>
<text x="290.5" y="183.9">D</text>
<text x="204.4" y="195.8">Title</text>
<text x="204.4" y="192.1">Description</text>
<text x="204.4" y="199.5">Size:</text>
<text x="204.4" y="202.3">Date: 6/20/2019</text>
<text x="217.4" y="199.5">Number:</text>
<text x="220.2" y="202.3">Time: 3:03:48 PM</text>
<text x="234.2" y="199.5">Revision:</text>
<text x="234.2" y="202.3">Sheet2</text>
<text x="240.5" y="202.3">of 11</text>
<text x="21.8" y="206.9">1</text>
<text x="57.8" y="206.9">2</text>
<text x="94" y="206.9">3</text>
<text x="130" y="206.9">4</text>
<text x="166.2" y="206.9">5</text>
<text x="202.2" y="206.9">6</text>
<text x="204.4" y="204.2">File:</text>
<text x="238.3" y="206.9">7</text>
<text x="251" y="204.2">Author: Marcelo Vicente</text>
<text x="274.4" y="206.9">8</text>
</g>
<g font-size="1.6" fill="#800000">
<text x="61.8" y="47.8">+12V_SENSE</text>
<text x="97.2" y="47.8">ADC-B_IN0</text>
<text x="61.8" y="49.6">ADC-A_IN1</text>
<text x="61.8" y="53.4">ADC-A_IN2</text>
<text x="97.2" y="49.6">ADC-B_IN1</text>
<text x="97.2" y="53.4">ADC-B_IN2</text>
<text x="61.8" y="55.2">ADC-A_IN3</text>
<text x="61.8" y="57.1">ADC-A_IN4</text>
<text x="61.8" y="58.9">ADC-A_IN5</text>
<text x="97.2" y="55.2">ADC-B_IN3</text>
<text x="97.2" y="57.1">ADC-B_IN4</text>
<text x="97.2" y="58.9">ADC-B_IN5</text>
<text x="200.8" y="55.2">VCC3.3</text>
<text x="220.2" y="58.9">GPIO_58</text>
<text x="61.8" y="62.7">ADC-A_IN6</text>
<text x="61.8" y="64.5">ADC-A_IN7</text>
<text x="97.2" y="62.7">ADC-B_IN6</text>
<text x="97.2" y="64.5">ADC-B_IN7</text>
<text x="220.2" y="60.8">GPIO_59</text>
<text x="220.2" y="64.5">GPIO_60</text>
<text x="220.2" y="66.4">GPIO_61</text>
<text x="220.2" y="70.1">GPIO_62</text>
<text x="220.2" y="72">GPIO_63</text>
<text x="220.2" y="75.7">GPIO_64</text>
<text x="220.2" y="77.6">GPIO_65</text>
<text x="184.8" y="81.3">GPIO_66</text>
<text x="184.8" y="83.1">GPIO_68</text>
<text x="220.2" y="81.3">GPIO_67</text>
<text x="220.2" y="83.1">GPIO_69</text>
<text x="61.8" y="88.7">GPIO_0</text>
<text x="97.2" y="88.7">GPIO_1</text>
<text x="184.8" y="86.9">GPIO_70</text>
<text x="184.8" y="88.7">GPIO_72</text>
<text x="220.2" y="86.9">GPIO_71</text>
<text x="220.2" y="88.7">GPIO_73</text>
<text x="61.8" y="90.6">GPIO_2</text>
<text x="61.8" y="92.5">GPIO_4</text>
<text x="61.8" y="94.3">GPIO_6</text>
<text x="97.2" y="90.6">GPIO_3</text>
<text x="97.2" y="92.5">GPIO_5</text>
<text x="97.2" y="94.3">GPIO_7</text>
<text x="184.8" y="92.5">GPIO_74</text>
<text x="184.8" y="94.3">GPIO_76</text>
<text x="220.2" y="92.5">GPIO_75</text>
<text x="220.2" y="94.3">GPIO_77</text>
<text x="61.8" y="96.2">GPIO_8</text>
<text x="61.8" y="98">GPIO_10</text>
<text x="61.8" y="99.9">GPIO_12</text>
<text x="61.8" y="101.8">GPIO_14</text>
<text x="97.2" y="96.2">GPIO_9</text>
<text x="97.2" y="98">GPIO_11</text>
<text x="97.2" y="99.9">GPIO_13</text>
<text x="97.2" y="101.8">GPIO_15</text>
<text x="184.8" y="98">GPIO_78</text>
<text x="184.8" y="99.9">GPIO_80</text>
<text x="220.2" y="98">GPIO_79</text>
<text x="220.2" y="99.9">GPIO_81</text>
<text x="61.8" y="103.6">GPIO_16</text>
<text x="61.8" y="105.5">GPIO_18</text>
<text x="97.2" y="103.6">GPIO_17</text>
<text x="97.2" y="105.5">GPIO_19</text>
<text x="184.8" y="103.6">GPIO_82</text>
<text x="184.8" y="105.5">GPIO_84</text>
<text x="184.8" y="107.3">GPIO_86</text>
<text x="220.2" y="103.6">GPIO_83</text>
<text x="220.2" y="105.5">GPIO_85</text>
<text x="220.2" y="107.3">GPIO_87</text>
<text x="61.8" y="109.2">GPIO_20</text>
<text x="61.8" y="111.1">GPIO_22</text>
<text x="61.8" y="112.9">GPIO_24</text>
<text x="97.2" y="109.2">GPIO_21</text>
<text x="97.2" y="111.1">GPIO_23</text>
<text x="97.2" y="112.9">GPIO_25</text>
<text x="184.8" y="109.2">GPIO_88</text>
<text x="184.8" y="111.1">GPIO_90</text>
<text x="184.8" y="112.9">GPIO_92</text>
<text x="220.2" y="109.2">GPIO_89</text>
<text x="220.2" y="111.1">GPIO_91</text>
<text x="220.2" y="112.9">GPIO_93</text>
<text x="61.8" y="114.8">GPIO_26</text>
<text x="61.8" y="116.7">GPIO_28</text>
<text x="61.8" y="118.5">GPIO_30</text>
<text x="97.2" y="114.8">GPIO_27</text>
<text x="97.2" y="116.7">GPIO_29</text>
<text x="97.2" y="118.5">GPIO_31</text>
<text x="184.8" y="114.8">GPIO_94</text>
<text x="184.8" y="118.5">GPIO_96</text>
<text x="220.2" y="114.8">GPIO_95</text>
<text x="220.2" y="118.5">GPIO_97</text>
<text x="61.8" y="120.4">GPIO_32</text>
<text x="61.8" y="122.2">GPIO_34</text>
<text x="61.8" y="124.1">GPIO_36</text>
<text x="61.8" y="126">GPIO_38</text>
<text x="97.2" y="120.4">GPIO_33</text>
<text x="97.2" y="122.2">GPIO_35</text>
<text x="97.2" y="124.1">GPIO_37</text>
<text x="97.2" y="126">GPIO_39</text>
<text x="220.2" y="124.1">EXT_RST_N</text>
<text x="220.2" y="120.4">GPIO_98</text>
<text x="220.2" y="126">GPIO_99</text>
<text x="61.8" y="129.7">GPIO_40</text>
<text x="61.8" y="131.5">GPIO_42</text>
<text x="97.2" y="129.7">GPIO_41</text>
<text x="97.2" y="131.5">GPIO_43</text>
<text x="184.8" y="127.8">GPIO_100</text>
<text x="184.8" y="129.7">GPIO_102</text>
<text x="184.8" y="131.5">GPIO_104</text>
<text x="220.2" y="127.8">GPIO_101</text>
<text x="220.2" y="129.7">GPIO_103</text>
<text x="220.2" y="131.5">GPIO_105</text>
<text x="61.8" y="133.4">GPIO_44</text>
<text x="61.8" y="135.3">GPIO_45</text>
<text x="61.8" y="137.1">GPIO_46</text>
<text x="97.2" y="135.3">Gb_A_P</text>
<text x="97.2" y="137.1">Gb_A_N</text>
<text x="184.8" y="137.1">JTAG_MASTER_TRST</text>
<text x="184.8" y="133.4">GPIO_106</text>
<text x="220.2" y="133.4">GPIO_107</text>
<text x="220.2" y="135.3">GPIO_108</text>
<text x="61.8" y="139">GPIO_47</text>
<text x="61.8" y="140.9">GPIO_48</text>
<text x="61.8" y="142.7">GPIO_49</text>
<text x="97.2" y="142.7">Gb_B_N</text>
<text x="97.2" y="140.9">Gb_B_P</text>
<text x="184.8" y="139">JTAG_MASTER_TDO</text>
<text x="184.8" y="140.9">JTAG_MASTER_TMS</text>
<text x="220.2" y="139">JTAG_MASTER_TCK</text>
<text x="220.2" y="140.9">JTAG_MASTER_TDI</text>
<text x="61.8" y="144.6">GPIO_50</text>
<text x="61.8" y="146.4">GPIO_51</text>
<text x="97.2" y="146.4">Gb_C_P</text>
<text x="97.2" y="148.3">Gb_C_N</text>
<text x="184.8" y="144.6">ZYNQ_JTAG_TDO</text>
<text x="184.8" y="146.4">ZYNQ_JTAG_TMS</text>
<text x="220.2" y="144.6">ZYNQ_JTAG_TCK</text>
<text x="220.2" y="146.4">ZYNQ_JTAG_TDI</text>
<text x="61.8" y="150.2">UART_TX</text>
<text x="61.8" y="155.8">UART_RX</text>
<text x="97.2" y="152">Gb_D_P</text>
<text x="97.2" y="153.9">Gb_D_N</text>
<text x="184.8" y="150.2">HA0</text>
<text x="184.8" y="152">HA2</text>
<text x="184.8" y="153.9">HA4</text>
<text x="184.8" y="155.8">HA6</text>
<text x="220.2" y="150.2">HA1</text>
<text x="220.2" y="152">HA3</text>
<text x="220.2" y="153.9">HA5</text>
<text x="220.2" y="155.8">HA7</text>
<text x="61.8" y="161.3">GPIO_54</text>
<text x="97.2" y="157.6">GPIO_52</text>
<text x="97.2" y="159.5">GPIO_53</text>
<text x="184.8" y="159.5">IPMB-A_SCL</text>
<text x="184.8" y="161.3">IPMB-A_SDA</text>
<text x="220.2" y="159.5">IPMB-B_SCL</text>
<text x="220.2" y="161.3">IPMB-B_SDA</text>
<text x="61.8" y="163.2">GPIO_55</text>
<text x="70.4" y="166.9">VCC3.3</text>
<text x="97.2" y="163.2">GPIO_56</text>
<text x="97.2" y="165.1">GPIO_57</text>
<text x="78.7" y="172.5">GND</text>
<text x="93.6" y="172.5">GND</text>
<text x="201.7" y="170.6">GND</text>
<text x="216.6" y="170.6">GND</text>
</g>
<g font-size="1.6" fill="#000080">
<text x="84.2" y="44">J1A</text>
<text x="207.2" y="57.1">J1B</text>
<text x="207.2" y="166.9">MINIDIMM244</text>
<text x="84.2" y="168.8">MINIDIMM244</text>
<text x="251" y="194.8">Univ. Wisconsin-Madison</text>
<text x="251" y="196.7">Madison, WI 53706</text>
<text x="209" y="204.2">BoardConnector.SchDoc</text>
</g>
</svg>
